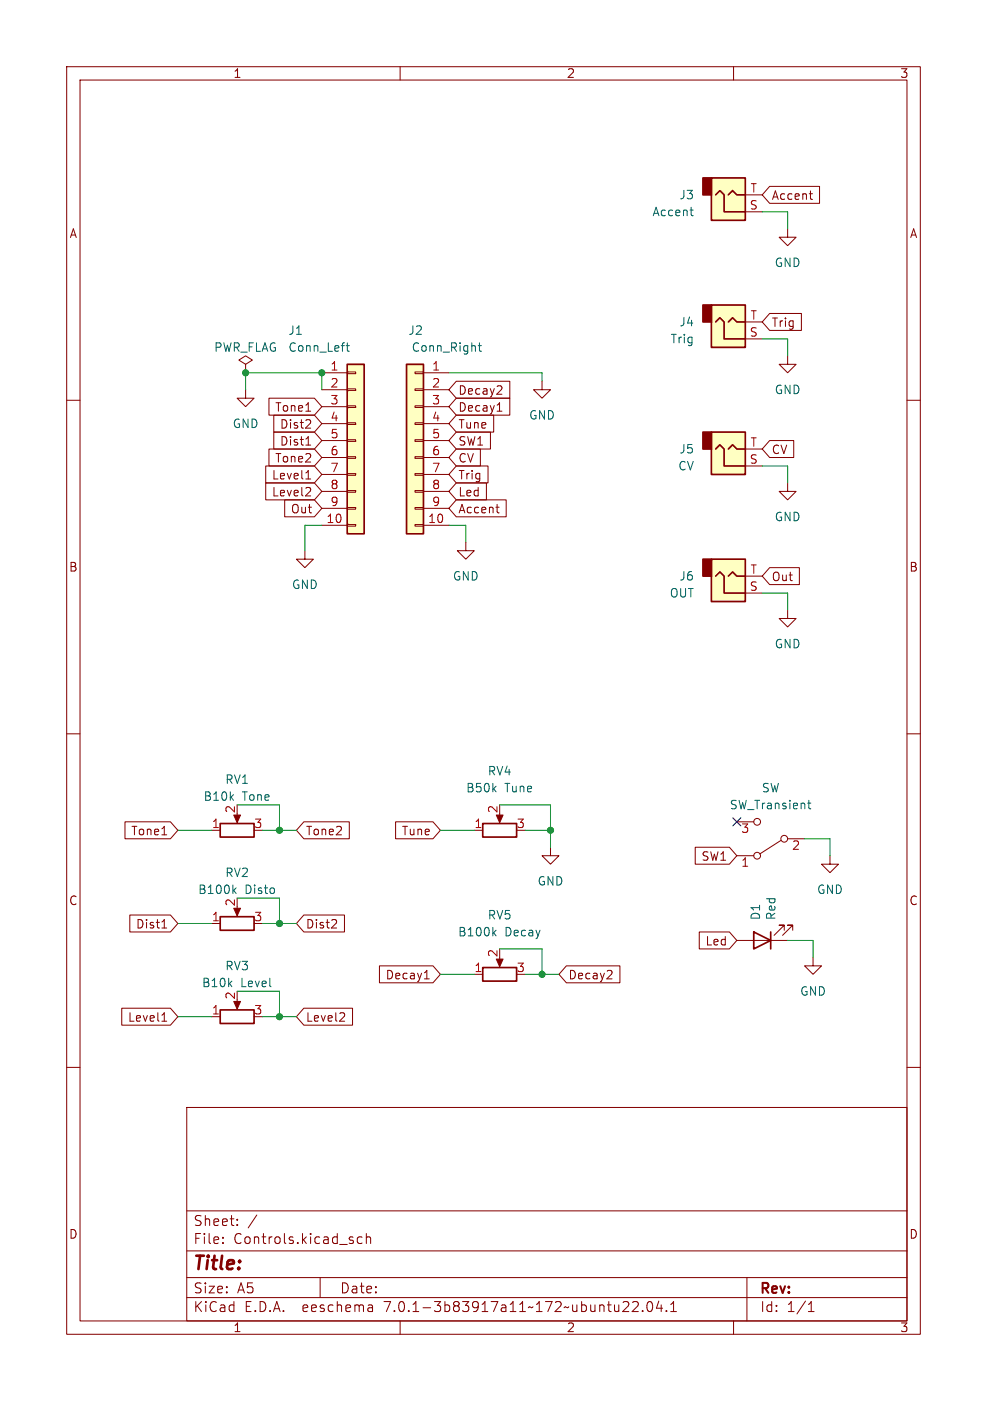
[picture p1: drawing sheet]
<svg xmlns="http://www.w3.org/2000/svg" width="148mm" height="210mm" viewBox="0 0 148 210" stroke-linecap="round" stroke-linejoin="round" font-family="sans-serif">
<g fill="none" stroke="#840000" stroke-width=".15">
<path d="M10 10h128v190h-128zM12 12h124v186h-124zM60 10v2M110 10v2M111.8 31.8h2.5M111.8 29.2h2.5M115.4 27.9h7.5v2.6h-7.5l-1.1-1.3zM118.1 34.3v1.3h1.3l-1.3 1.2-1.3-1.2h1.3M121.4 29h.4M121.7 29.9h.1M10 60h2M36.8 58.4v1.3h1.3l-1.3 1.3-1.2-1.3h1.2"/>
<path d="M36.8 54.6l1-.6-1-.7-1 .7 1 .6v1.3M36.8 55.9h.1M40.3 59.7h6.8l1.2 1.3-1.2 1.2h-6.8zM48.3 55.9h3.8M48.3 58.4h3.8M52.1 58.3h1.2v.2h-1.2zM52.1 55.8h1.2v.2h-1.2zM62.2 58.3h1.3v.2h-1.3zM62.2 55.8h1.3v.2h-1.3zM63.5 55.9h3.8M63.5 58.4h3.8M68.4 57.1h8v2.6h-8l-1.1-1.3z"/>
<path d="M68.4 59.7h8v2.5h-8l-1.1-1.2zM74.5 59.1h.8M75.2 57.9v.5M81.3 57.2v1.2h1.2l-1.2 1.3-1.3-1.3h1.3M111.8 50.8h2.5M111.8 48.3h2.5M115.4 47h4.8v2.5h-4.8l-1.1-1.2zM118.1 53.3v1.3h1.3l-1.3 1.3-1.3-1.3h1.3M136 60h2M39.8 69.8h7.3l1.2 1.3-1.2 1.3h-7.3zM39.8 72.4h7.3l1.2 1.3-1.2 1.2h-7.3zM40.3 67.3h6.8l1.2 1.3-1.2 1.3h-6.8z"/>
<path d="M41.1 64.8h6l1.2 1.2-1.2 1.3h-6zM41.1 62.2h6l1.2 1.3-1.2 1.3h-6zM42.7 74.9h4.4l1.2 1.3-1.2 1.3h-4.4zM45.9 66.7h.7M45.9 71.8h.7M45.9 61.6h.7M46.1 65.6l.1-.2v1.3M46.1 70.7l.1-.2v1.3M46.3 62.9l.3 .3-.1 .3-.7 .7h.8M46.3 73.1l.3 .2-.1 .3-.7 .7h.8M48.3 78.7h3.8M48.3 61h3.8"/>
<path d="M48.3 63.5h3.8M48.3 66h3.8M48.3 68.6h3.8M48.3 71.1h3.8M48.3 73.7h3.8M48.3 76.2h3.8M52.1 78.6h1.2v.3h-1.2zM52.1 76.1h1.2v.2h-1.2zM52.1 73.5h1.2v.3h-1.2zM52.1 71h1.2v.2h-1.2zM52.1 68.5h1.2v.2h-1.2zM52.1 65.9h1.2v.3h-1.2z"/>
<path d="M52.1 63.4h1.2v.2h-1.2zM52.1 60.8h1.2v.3h-1.2zM62.2 78.6h1.3v.3h-1.3zM62.2 76.1h1.3v.2h-1.3zM62.2 73.5h1.3v.3h-1.3zM62.2 71h1.3v.2h-1.3zM62.2 68.5h1.3v.2h-1.3zM62.2 65.9h1.3v.3h-1.3zM62.2 63.4h1.3v.2h-1.3zM62.2 60.8h1.3v.3h-1.3zM63.5 78.7h3.8M63.5 61h3.8"/>
<path d="M63.5 63.5h3.8M63.5 66h3.8M63.5 68.6h3.8M63.5 71.1h3.8M63.5 73.7h3.8M63.5 76.2h3.8M68.4 62.2h5.6v2.6h-5.6l-1.1-1.3zM68.4 67.3h3.6v2.6h-3.6l-1.1-1.3zM68.4 69.8h4.8v2.6h-4.8l-1.1-1.3zM68.4 72.4h4.5v2.5h-4.5l-1.1-1.2zM68.4 64.8h5.1v2.5h-5.1l-1.1-1.3zM68.4 74.9h7.5v2.6h-7.5l-1.1-1.3z"/>
<path d="M74.4 76h.4M74.5 61.6h.8M74.7 76.9h.1M111.8 69.9h2.5M111.8 67.3h2.5M115.4 66h3.6v2.6h-3.6l-1.1-1.3zM118.1 72.4v1.3h1.3l-1.3 1.2-1.3-1.2h1.3M45.7 82.6v1.2h1.3l-1.3 1.3-1.3-1.3h1.3M69.8 81.3v1.3h1.3l-1.3 1.2-1.2-1.2h1.2M111.8 88.9h2.5M111.8 86.4h2.5M115.4 85.1h4.5v2.5h-4.5l-1.1-1.2z"/>
<path d="M118.1 91.4v1.3h1.3l-1.3 1.3-1.3-1.3h1.3M10 110h2M136 110h2M18.7 123.2h6.9l1.1 1.3-1.1 1.2h-6.9zM19.5 137.2h6.1l1.1 1.2-1.1 1.3h-6.1zM24.3 139.1h.7M24.3 125.1h.7M24.5 138l.1-.2v1.3M31.7 138.4h1.3M31.7 124.5h1.3M35.6 121.9v1M35.6 135.9v1"/>
<path d="M45.6 123.2h6.8v2.5h-6.8l-1.2-1.2zM45.6 137.2h6.1v2.5h-6.1l-1.2-1.3zM49.7 139.1h.8M50.4 138v.4M59.3 123.2h5.6l1.1 1.3-1.1 1.2h-5.6zM71.1 124.5h1.3M74.9 121.9v1M82.5 127v1.3h1.3l-1.3 1.2-1.2-1.2h1.2M104.3 127h5.1l1.1 1.3-1.1 1.2h-5.1zM104.9 139.7h4.5l1.1 1.3-1.1 1.2h-4.5zM110.5 128.3h2.5M110.5 123.2h2.5"/>
<path d="M117.1 126l-3.2 2M117.6 139.4v-.7h-.8h.8l-1.5 1.5M118.1 125.7h2.5M118.9 139.4v-.7h-.8h.8l-1.6 1.5M124.5 128.3v1.2h1.2l-1.2 1.3-1.3-1.3h1.3M10 160h2M18.3 151.1h7.3l1.1 1.3-1.1 1.3h-7.3zM24.3 153.1h.7M24.5 152l.1-.2v1.3M31.7 152.4h1.3M35.6 149.9v1M45.6 151.1h7.3v2.6h-7.3l-1.2-1.3z"/>
<path d="M51.6 151.9l.1 .2-.1 .3-.7 .7h.8M56.9 144.8h8l1.1 1.3-1.1 1.2h-8zM63.6 146.7h.8M63.9 145.6l.1-.1v1.2M71.1 146.1h1.3M74.9 143.5v1M84.9 144.8h8.1v2.5h-8.1l-1.1-1.2zM91 146.7h.8M91.7 145.6v.4M110.5 141h7.6M121.9 143.5v1.3h1.3l-1.3 1.3-1.3-1.3h1.3M136 160h2"/>
<path d="M28 166h108v32h-108zM28 194.5h108M28 191.5h108M28 187.5h108M28 181.5h108M33.4 186.3v.1M33.4 185.5v.1M35.6 183.6v.1M35.6 182.8v.1M48 191.5v3M54.3 185.5l-.4-.1-.3 .3v.4l.1 .2h.6M54.9 185.5a.37 .37 0 0 1 .7 .1v.8"/>
<path d="M54.9 184.9v1.5M55.6 195.6l.3 .2v.8M55.9 196.5l-.5 .1M55.9 196h-.5M60 198v2M93.4 196.6h.9M94.2 195.2v.5M94.9 195.2l.2-.1 .5 .1a.41 .41 0 0 1 0 .5l-.8 .9h.9M96.4 196.5v.1M97.2 195.2l.3-.1a.94 .94 0 0 1 0 1.5h-.1a1 1 0 0 1-.2-1.4zM98.8 195l-.4 1.1h1M99.1 195.6v1"/>
<path d="M99.9 196.5v.1M100.6 196.6h.8M100.6 195.5l.4-.4v1.5M110 198v2M112 191.5v6.5M121.2 196.6h.9M121.2 195.5l.4-.4v1.5"/>
<circle cx="113.5" cy="123.2" r=".51"/>
<circle cx="113.5" cy="128.3" r=".51"/>
<circle cx="117.6" cy="125.7" r=".51"/>
</g>
<g fill="#ffffc2" stroke="#ffffc2" stroke-width=".15">
<path d="M106.7 45.7h5.1v6.4h-5.1z"/>
<path d="M106.7 64.8h5.1v6.3h-5.1z"/>
<path d="M106.7 83.8h5.1v6.4h-5.1z"/>
<path d="M61 54.6h2.5v25.4h-2.5z"/>
<path d="M106.7 26.7h5.1v6.3h-5.1z"/>
<path d="M52.1 54.6h2.5v25.4h-2.5z"/>
</g>
<g fill="#840000" stroke="#840000" stroke-width=".25">
<path d="M105.4 45.7h1.3v2.6h-1.3z"/>
<path d="M105.4 64.8h1.3v2.5h-1.3z"/>
<path d="M105.4 83.8h1.3v2.6h-1.3z"/>
<path d="M105.4 26.7h1.3v2.5h-1.3z"/>
</g>
<g fill="none" stroke="#840000" stroke-width=".25">
<path d="M106.7 26.7h5.1v6.3h-5.1zM107.3 29.2l.6-.6 .7 .6v2.6h3.2M109.2 29.2l.7-.6 .6 .6h1.3M52.1 54.6h2.5v25.4h-2.5zM61 54.6h2.5v25.4h-2.5zM106.7 45.7h5.1v6.4h-5.1zM107.3 48.3l.6-.7 .7 .7v2.5h3.2M109.2 48.3l.7-.7 .6 .7h1.3M106.7 64.8h5.1v6.3h-5.1zM107.3 67.3l.6-.6 .7 .6v2.6h3.2M109.2 67.3l.7-.6 .6 .6h1.3M106.7 83.8h5.1v6.4h-5.1z"/>
<path d="M107.3 86.4l.6-.7 .7 .7v2.5h3.2M109.2 86.4l.7-.7 .6 .7h1.3M33 137.4h5.1v2h-5.1zM33 123.4h5.1v2.1h-5.1zM72.4 123.4h5.1v2.1h-5.1zM113 139.7l2.6 1.3-2.6 1.2zM115.6 139.7v2.5M33 151.4h5.1v2h-5.1zM72.4 145h5.1v2.1h-5.1z"/>
</g>
<g fill="#840000" stroke="#840000" stroke-width=".15">
<path d="M35.1 136.1h1l-.5 1.2z"/>
<path d="M35.1 122.2h1l-.5 1.1z"/>
<path d="M74.4 122.2h1l-.5 1.1z"/>
<path d="M35.1 150.1h1l-.5 1.2z"/>
<path d="M74.4 143.8h1l-.5 1.1z"/>
</g>
<path d="M103.5 31.5h.4M103.7 32.3h.2M51.9 51.8h.5M52.1 51.4v1.1l.3 .2M71.7 51.8h.5M71.9 51.4v1.1l.3 .2M121.3 120v1.1l.3 .1M35 133.5l.4 .4M35.4 133.1l-.5 .5M74 139.8l.4 .5M74.4 139.4l-.5 .5M121.1 120.4h.5" fill="none" stroke="#006464" stroke-width=".15"/>
<g fill="none" stroke="#009600" stroke-width=".15">
<path d="M114.3 31.8h3.8v2.5M36.8 58.4v-2.5h11.5v2.5M67.3 55.9h14v1.3M114.3 50.8h3.8v2.5M48.3 78.7h-2.6v3.9M67.3 78.7h2.5v2.6M114.3 69.9h3.8v2.5M114.3 88.9h3.8v2.5M26.7 138.4h5M26.7 124.5h5M35.6 120.7h6.3v3.8M35.6 134.6h6.3v3.8"/>
<path d="M39.4 138.4h5M39.4 124.5h5M66 124.5h5.1M74.9 120.7h7.6v6.3M78.7 124.5h3.8M120.6 125.7h3.9v2.6M26.7 152.4h5M35.6 148.6h6.3v3.8M39.4 152.4h5M66 146.1h5.1M74.9 142.2h6.4v3.9M78.7 146.1h5.1"/>
<path d="M118.1 141h3.8v2.5"/>
</g>
<path d="M109.9 122.6l1.2 1.2M111.1 122.6l-1.2 1.2" fill="none" stroke="#000084" stroke-width=".15"/>
<g fill="#009600" stroke="#009600" stroke-width=".15">
<circle cx="41.9" cy="152.4" r=".46"/>
<circle cx="81.3" cy="146.1" r=".46"/>
<circle cx="41.9" cy="124.5" r=".46"/>
<circle cx="41.9" cy="138.4" r=".46"/>
<circle cx="82.5" cy="124.5" r=".46"/>
<circle cx="48.3" cy="55.9" r=".46"/>
<circle cx="36.8" cy="55.9" r=".46"/>
</g>
<text font-size="2.8" fill="#840000" x="29" y="190.8">Title:</text>
<g font-size="2.1" fill="#840000">
<text x="29" y="183.9">Sheet:</text>
<text x="37.2" y="183.9">/</text>
<text x="29" y="186.6">File:</text>
<text x="35" y="186.6">Controls.kicad_sch</text>
<text x="29" y="196.8">KiCad</text>
<text x="29" y="194">Size:</text>
<text x="35.6" y="194">A5</text>
<text x="36.7" y="196.8">E.D.A.</text>
<text x="45.4" y="196.8">eeschema</text>
<text x="51" y="194">Date:</text>
<text x="57.7" y="196.8">7.0.1-3b83917a11~172~ubuntu22.04.1</text>
<text x="114" y="194.2">Rev:</text>
<text x="114" y="196.8">Id:</text>
<text x="118" y="196.8">1/1</text>
</g>
<g font-size="1.8" fill="#840000">
<text x="35" y="11.8">1</text>
<text x="85" y="11.8">2</text>
<text x="135" y="11.8">3</text>
<text x="10.4" y="35.8">A</text>
<text x="115.7" y="30.1">Accent</text>
<text x="136.4" y="35.8">A</text>
<text x="115.7" y="49.2">Trig</text>
<text x="68.7" y="59.3">Decay2</text>
<text x="41.1" y="61.9">Tone1</text>
<text x="41.9" y="64.4">Dist2</text>
<text x="68.7" y="64.4">Tune</text>
<text x="68.7" y="61.9">Decay1</text>
<text x="41.1" y="69.5">Tone2</text>
<text x="41.9" y="67">Dist1</text>
<text x="68.7" y="69.5">CV</text>
<text x="68.7" y="67">SW1</text>
<text x="115.7" y="68.2">CV</text>
<text x="40.7" y="72">Level1</text>
<text x="40.7" y="74.6">Level2</text>
<text x="43.5" y="77.1">Out</text>
<text x="68.7" y="72">Trig</text>
<text x="68.7" y="74.6">Led</text>
<text x="68.7" y="77.1">Accent</text>
<text x="10.3" y="85.8">B</text>
<text x="115.7" y="87.3">Out</text>
<text x="136.3" y="85.8">B</text>
<text x="19.6" y="125.4">Tone1</text>
<text x="45.9" y="125.4">Tone2</text>
<text x="60.1" y="125.4">Tune</text>
<text x="105.1" y="129.2">SW1</text>
<text x="10.3" y="135.8">C</text>
<text x="136.3" y="135.8">C</text>
<text x="20.3" y="139.3">Dist1</text>
<text x="45.9" y="139.3">Dist2</text>
<text x="105.7" y="141.9">Led</text>
<text x="57.7" y="147">Decay1</text>
<text x="85.2" y="147">Decay2</text>
<text x="19.1" y="153.3">Level1</text>
<text x="45.9" y="153.3">Level2</text>
<text x="10.3" y="185.8">D</text>
<text x="136.3" y="185.8">D</text>
<text x="35" y="199.8">1</text>
<text x="85" y="199.8">2</text>
<text x="135" y="199.8">3</text>
</g>
<g font-size="1.8" fill="#a90000">
<text x="112.5" y="29">T</text>
<text x="112.4" y="31.5">S</text>
<text x="112.4" y="50.5">S</text>
<text x="112.5" y="48">T</text>
<text x="49.5" y="55.6">1</text>
<text x="49.5" y="58.2">2</text>
<text x="64.7" y="55.6">1</text>
<text x="64.7" y="58.2">2</text>
<text x="49.5" y="60.7">3</text>
<text x="49.5" y="63.2">4</text>
<text x="49.5" y="65.8">5</text>
<text x="64.7" y="60.7">3</text>
<text x="64.7" y="63.2">4</text>
<text x="64.7" y="65.8">5</text>
<text x="49.5" y="68.3">6</text>
<text x="49.5" y="70.9">7</text>
<text x="64.7" y="68.3">6</text>
<text x="64.7" y="70.9">7</text>
<text x="112.4" y="69.6">S</text>
<text x="112.5" y="67.1">T</text>
<text x="49.5" y="73.4">8</text>
<text x="49.5" y="75.9">9</text>
<text x="64.7" y="73.4">8</text>
<text x="64.7" y="75.9">9</text>
<text x="48.9" y="78.5">10</text>
<text x="64.1" y="78.5">10</text>
<text x="112.4" y="88.6">S</text>
<text x="112.5" y="86.1">T</text>
<text x="31.7" y="124.2">1</text>
<text x="35.3" y="122" transform="rotate(-90 35.3 122)">2</text>
<text x="38.1" y="124.2">3</text>
<text x="71.1" y="124.2">1</text>
<text x="74.7" y="122" transform="rotate(-90 74.7 122)">2</text>
<text x="77.4" y="124.2">3</text>
<text x="111.1" y="125.1">3</text>
<text x="111.1" y="130.2">1</text>
<text x="118.7" y="127.6">2</text>
<text x="35.3" y="135.9" transform="rotate(-90 35.3 135.9)">2</text>
<text x="31.7" y="138.2">1</text>
<text x="38.1" y="138.2">3</text>
<text x="74.7" y="143.5" transform="rotate(-90 74.7 143.5)">2</text>
<text x="35.3" y="149.9" transform="rotate(-90 35.3 149.9)">2</text>
<text x="71.1" y="145.8">1</text>
<text x="77.4" y="145.8">3</text>
<text x="31.7" y="152.1">1</text>
<text x="38.1" y="152.1">3</text>
</g>
<g font-size="1.8" fill="#006464">
<text x="97.8" y="32.6">Accent</text>
<text x="101.8" y="30">J3</text>
<text x="116.1" y="40.2">GND</text>
<text x="32" y="52.9">PWR_FLAG</text>
<text x="43.2" y="50.4">J1</text>
<text x="43.2" y="52.9">Conn_Left</text>
<text x="61.2" y="50.4">J2</text>
<text x="61.7" y="52.9">Conn_Right</text>
<text x="100.5" y="51.6">Trig</text>
<text x="101.8" y="49.1">J4</text>
<text x="116.1" y="59.2">GND</text>
<text x="34.8" y="64.3">GND</text>
<text x="79.3" y="63.1">GND</text>
<text x="101.6" y="70.7">CV</text>
<text x="101.8" y="68.1">J5</text>
<text x="116.1" y="78.3">GND</text>
<text x="43.7" y="88.5">GND</text>
<text x="67.9" y="87.2">GND</text>
<text x="100.4" y="89.7">OUT</text>
<text x="101.8" y="87.2">J6</text>
<text x="116.1" y="97.3">GND</text>
<text x="33.7" y="117.7">RV1</text>
<text x="69.8" y="118.9">B50k</text>
<text x="73.1" y="116.4">RV4</text>
<text x="75.7" y="118.9">Tune</text>
<text x="114.2" y="118.9">SW</text>
<text x="30.5" y="120.2">B10k</text>
<text x="36.3" y="120.2">Tone</text>
<text x="109.4" y="121.5">SW_Transient</text>
<text x="33.7" y="131.6">RV2</text>
<text x="29.7" y="134.2">B100k</text>
<text x="36.7" y="134.2">Disto</text>
<text x="73.1" y="138">RV5</text>
<text x="80.6" y="132.9">GND</text>
<text x="114.1" y="138" transform="rotate(-90 114.1 138)">D1</text>
<text x="116.4" y="138" transform="rotate(-90 116.4 138)">Red</text>
<text x="122.5" y="134.2">GND</text>
<text x="68.6" y="140.5">B100k</text>
<text x="75.7" y="140.5">Decay</text>
<text x="30.2" y="148.1">B10k</text>
<text x="33.7" y="145.6">RV3</text>
<text x="36" y="148.1">Level</text>
<text x="119.9" y="149.4">GND</text>
</g>
</svg>
